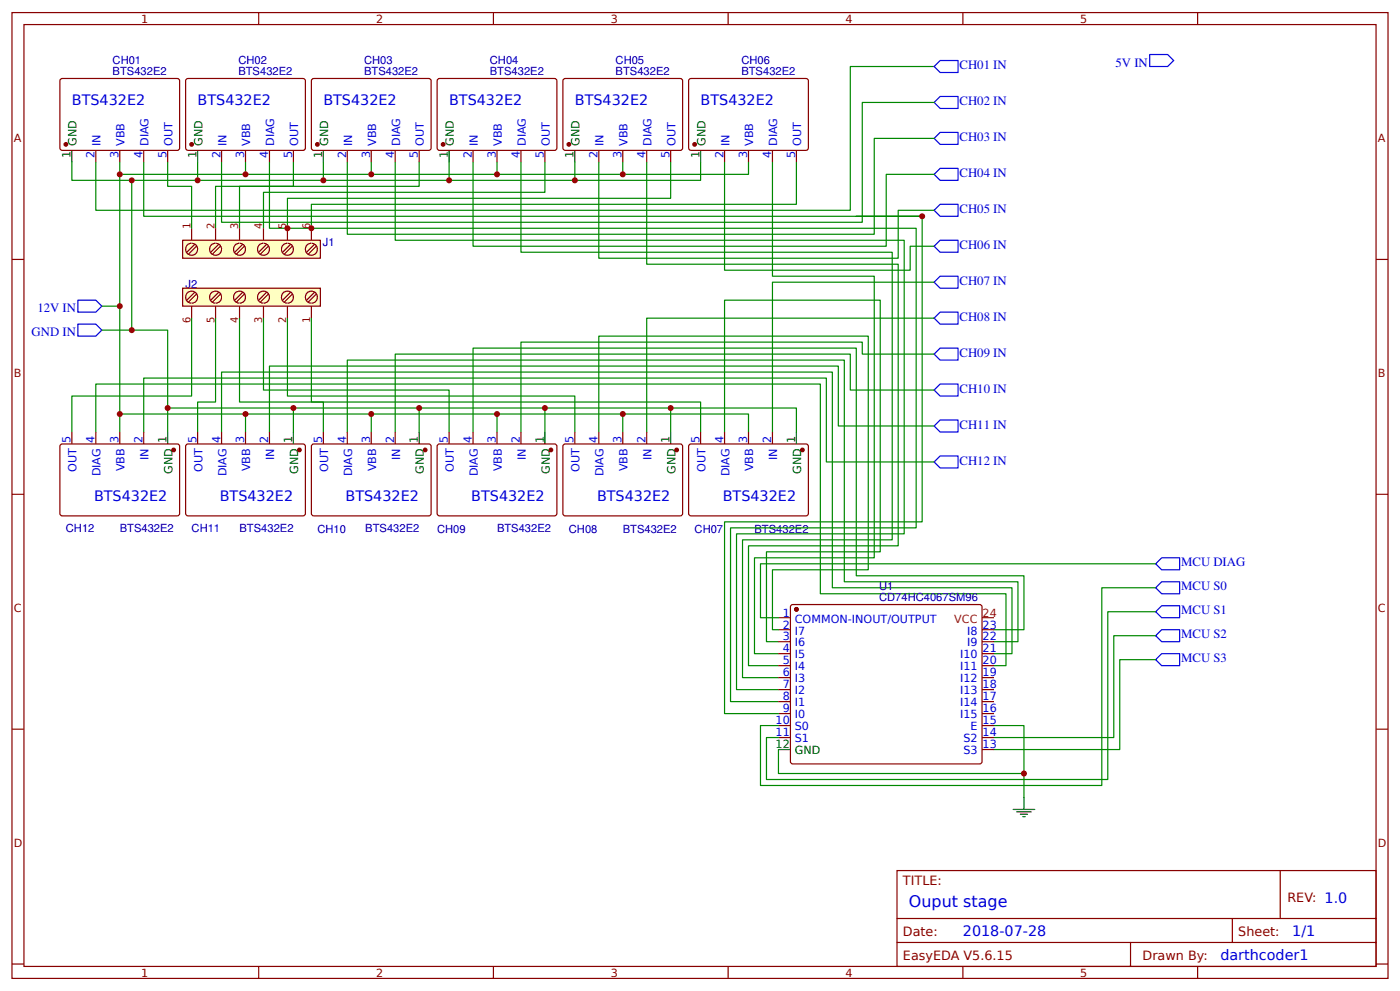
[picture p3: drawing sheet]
<svg xmlns="http://www.w3.org/2000/svg" width="309mm" height="219mm" viewBox="0 0 309 219" stroke-linecap="round" stroke-linejoin="round" font-family="sans-serif">
<g fill="none" stroke="#800" stroke-width=".26">
<path d="M2.6 2.8h304.1v213.2h-304.1zM5.3 5.4h298.7v208h-298.7zM13.5 17.4h25.9l.3 .5-.1 15-.4 .3-25.7-.1-.3-.4v-14.8zM41.3 17.4h25.9l.3 .5-.1 15-.5 .3-25.6-.1-.3-.4v-14.8zM57.1 2.8v2.6M69.1 17.4h25.9l.2 .5v15l-.5 .3-25.6-.1-.3-.4v-14.8zM96.8 17.4h26l.2 .5v15l-.5 .3-25.7-.1-.2-.4v-14.8zM109 2.8v2.6M124.6 17.4h26l.2 .5-.1 15-.4 .3-25.7-.1-.2-.4v-14.8zM152.2 17.6l.5-.3 25.6 .1 .3 .5-.1 15-.4 .3-25.7-.1-.3-.4zM160.9 2.8v2.6M212.7 2.8v2.6"/>
<path d="M264.6 2.8v2.6M21.2 33.2v2.7M26.5 33.2v2.7M31.7 33.2v2.7M37 33.2v2.7M48.9 33.2v2.7M54.2 33.2v2.7M59.5 33.2v2.7M64.8 33.2v2.7M76.7 33.2v2.7M82 33.2v2.7M87.3 33.2v2.7"/>
<path d="M92.6 33.2v2.7M104.5 33.2v2.7M109.8 33.2v2.7M115.1 33.2v2.7M120.4 33.2v2.7M132.3 33.2v2.7M137.6 33.2v2.7M142.9 33.2v2.7M148.2 33.2v2.7M160.1 33.2v2.7M165.4 33.2v2.7M170.7 33.2v2.7"/>
<path d="M175.9 33.2v2.7M2.6 57.3h2.7M304 57.3h2.7M13.5 98.1h25.9l.3 .5-.1 15-.4 .3-25.7-.1-.3-.4v-14.8zM15.9 95.4v2.6M21.2 95.4v2.6M26.5 95.4v2.6M31.7 95.4v2.6M41.3 98.1h25.9l.3 .5-.1 15-.5 .3-25.6-.1-.3-.4v-14.8zM43.7 95.4v2.6M48.9 95.4v2.6M54.2 95.4v2.6"/>
<path d="M59.5 95.4v2.6M69.1 98.1h25.9l.2 .5v15l-.5 .3-25.6-.1-.3-.4v-14.8zM71.4 95.4v2.6M76.7 95.4v2.6M82 95.4v2.6M87.3 95.4v2.6M96.8 98.1h26l.2 .5v15l-.5 .3-25.7-.1-.2-.4v-14.8zM99.2 95.4v2.6M104.5 95.4v2.6M109.8 95.4v2.6M115.1 95.4v2.6M124.6 98.1h26l.2 .5-.1 15-.4 .3-25.7-.1-.2-.4v-14.8z"/>
<path d="M127 95.4v2.6M132.3 95.4v2.6M137.6 95.4v2.6M142.9 95.4v2.6M152.4 98.1h25.9l.3 .5-.1 15-.4 .3-25.7-.1-.3-.4v-14.8zM154.8 95.4v2.6M160.1 95.4v2.6M165.4 95.4v2.6M170.7 95.4v2.6M2.6 109.1h2.7M304 109.1h2.7M2.6 161h2.7"/>
<path d="M304 161h2.7M198.2 192.2h105.8v21.2h-105.8zM282.8 192.2v10.6M2.6 212.9h2.7M57.1 213.4v2.6M109 213.4v2.6M160.9 213.4v2.6M198.2 202.8h105.8M198.2 208.1h105.8M212.7 213.4v2.6M249.8 208.1v5.3M264.6 213.4v2.6"/>
<path d="M272.3 202.8v5.3M304 212.9h2.7"/>
</g>
<g fill="#800" stroke="#800" stroke-width=".26">
<circle cx="14.6" cy="31.9" r=".4"/>
<circle cx="42.3" cy="31.9" r=".4"/>
<circle cx="70.1" cy="31.9" r=".4"/>
<circle cx="97.9" cy="31.9" r=".4"/>
<circle cx="125.7" cy="31.9" r=".4"/>
<circle cx="153.5" cy="31.9" r=".4"/>
<circle cx="121.7" cy="99.4" r=".4"/>
<circle cx="93.9" cy="99.4" r=".4"/>
<circle cx="66.1" cy="99.4" r=".4"/>
<circle cx="38.4" cy="99.4" r=".4"/>
<circle cx="177.3" cy="99.4" r=".4"/>
<circle cx="149.5" cy="99.4" r=".4"/>
</g>
<path d="M15.9 33.2v2.7M43.7 33.2v2.7M71.4 33.2v2.7M99.2 33.2v2.7M127 33.2v2.7M154.8 33.2v2.7M37 95.4v2.6M64.8 95.4v2.6M92.6 95.4v2.6M120.4 95.4v2.6M148.2 95.4v2.6M175.9 95.4v2.6" fill="none" stroke="#000" stroke-width=".26"/>
<path d="M254 12h4l1.3 1.4-1.3 1.3h-4zM17.2 66.3h4l1.3 1.3-1.3 1.3h-4zM17.2 71.6h4l1.3 1.3-1.3 1.3h-4z" fill="none" stroke="#00f" stroke-width=".26"/>
<g fill="none" stroke="#080" stroke-width=".26">
<path d="M15.9 35.9v3.9h27.8v-3.9M26.5 35.9v2.6h27.7v-2.6M26.5 38.5v29.1h-4M64.8 35.9v5.2h-17.2v9.3M71.4 35.9v3.9h-27.7M82 35.9v2.6h-27.8M92.6 35.9v5.2h-39.7v9.3M99.2 35.9v3.9h-27.8M109.8 35.9v2.6h-27.8M120.4 35.9v6.6h-62.2v7.9M127 35.9v3.9h-27.8M137.6 35.9v2.6h-27.8"/>
<path d="M148.2 35.9v7.9h-84.7v6.6M154.8 35.9v3.9h-27.8M165.4 35.9v2.6h-27.8M175.9 35.9v9.2h-107.1v5.3M26.5 67.6v23.8M54.2 91.4h-27.7v4M64.8 90.1h-27.8v5.3M82 91.4h-27.8v4M92.6 90.1h-27.8v5.3M109.8 91.4h-27.8v4M120.4 90.1h-27.8v5.3M137.6 95.4v-4h27.8v4"/>
<path d="M137.6 91.4h-27.8v4M148.2 95.4v-5.3h27.7v5.3M148.2 90.1h-27.8v5.3"/>
</g>
<path d="M40.3 53h30.5v4h-30.5z" fill="#ffffc2" stroke="#840000" stroke-width=".26"/>
<g fill="none" stroke="#840000" stroke-width=".26">
<path d="M42.3 53.7a1.32 1.32 0 0 0-1.1 2 1.32 1.32 0 0 0 2.2 .1 1.32 1.32 0 0 0-.9-2.1M42.3 50.4v2.6M43 54l-1.7 1.7M43.4 54.4l-1.7 1.7M47.6 53.7a1.32 1.32 0 0 0-1.1 2 1.32 1.32 0 0 0 2.2 .1 1.32 1.32 0 0 0-1-2.1M47.6 50.4v2.6M48.3 54l-1.7 1.7M48.7 54.4l-1.7 1.7M52.9 53.7a1.32 1.32 0 0 0-1.2 2 1.32 1.32 0 0 0 2.3 .1 1.32 1.32 0 0 0-1-2.1M52.9 50.4v2.6M53.6 54l-1.7 1.7M54 54.4l-1.7 1.7"/>
<path d="M58.2 53.7a1.32 1.32 0 0 0-1.2 2 1.32 1.32 0 0 0 2.3 .1 1.32 1.32 0 0 0-1-2.1M58.2 50.4v2.6M58.9 54l-1.8 1.7M59.3 54.4l-1.8 1.7M63.5 53.7a1.32 1.32 0 0 0-1.2 2 1.32 1.32 0 0 0 2.3 .1 1.32 1.32 0 0 0-1-2.1M63.5 50.4v2.6M64.2 54l-1.8 1.7M64.6 54.4l-1.8 1.7M68.8 53.7a1.32 1.32 0 0 0-1.2 2 1.32 1.32 0 0 0 2.3 .1 1.32 1.32 0 0 0-1-2.1M68.8 50.4v2.6M69.5 54l-1.8 1.7M69.8 54.4l-1.7 1.7"/>
</g>
<path d="M40.3 63.6h30.5v4h-30.5z" fill="#ffffc2" stroke="#840000" stroke-width=".26"/>
<g fill="none" stroke="#840000" stroke-width=".26">
<path d="M42.2 66.9a1.32 1.32 0 0 1-1-2 1.32 1.32 0 0 1 2.3 .1 1.32 1.32 0 0 1-1.2 1.9M42.3 67.6v2.6M43 64.6l-1.7 1.7M43.4 65l-1.7 1.7M47.5 66.9a1.32 1.32 0 0 1-1-2 1.32 1.32 0 0 1 2.3 .1 1.32 1.32 0 0 1-1.2 1.9M47.6 67.6v2.6M48.3 64.6l-1.7 1.7M48.7 65l-1.7 1.7M52.8 66.9a1.32 1.32 0 0 1-1-2 1.32 1.32 0 0 1 2.3 .1 1.32 1.32 0 0 1-1.2 1.9M52.9 67.6v2.6M53.6 64.6l-1.7 1.7M54 65l-1.7 1.7"/>
<path d="M58.1 66.9a1.32 1.32 0 0 1-1-2 1.32 1.32 0 0 1 2.3 .1 1.32 1.32 0 0 1-1.2 1.9M58.2 67.6v2.6M58.9 64.6l-1.8 1.7M59.3 65l-1.8 1.7M63.4 66.9a1.32 1.32 0 0 1-1-2 1.32 1.32 0 0 1 2.3 .1 1.32 1.32 0 0 1-1.2 1.9M63.5 67.6v2.6M64.2 64.6l-1.8 1.7M64.6 65l-1.8 1.7M68.7 66.9a1.32 1.32 0 0 1-1-2 1.32 1.32 0 0 1 2.3 .1 1.32 1.32 0 0 1-1.2 1.9M68.8 67.6v2.6M69.5 64.6l-1.8 1.7M69.8 65l-1.7 1.7"/>
</g>
<g fill="none" stroke="#080" stroke-width=".26">
<path d="M206.4 14.7h-18.5v31.7h-166.7v-10.5M29.1 39.8v33.1M31.7 35.9v11.9h172h-14.5M37 35.9v5.2h5.3v9.3M59.5 35.9v14.5h142.9v66.1h-41v38.4h10.6M87.3 35.9v17.1h112.5v64.9h-37.1v34.4h9.3M104.5 35.9v18.5h91.3v-15.9h10.6M115.1 35.9v19.8h82v63.5h-33.1v30.4h8M132.3 35.9v21.1h66.1v-10.6h8M142.9 35.9v22.4h55.5v62.2h-33v26.5h6.6M160.1 35.9v23.8h41v-5.3h5.3M170.7 35.9v25.1h22.4v62.2h-26.4v21.1h5.3"/>
<path d="M206.4 22.6h-15.9v26.5h-141.6v-13.2M206.4 30.6h-13.3v21.1h-116.4v-15.8M203.7 47.8v67.4h-43.6v42.4h11.9M22.5 72.9h14.5v17.2M42.3 70.2v17.2h-26.4v8M47.6 70.2v18.6h-3.9v6.6M52.9 70.2v18.6h18.5v6.6M58.2 70.2v15.9h41v9.3M63.5 70.2v17.2h63.5v8M68.8 70.2v18.6h86v6.6M206.4 62.3h-35.7v33.1M206.4 78.2h-15.9v-2.7h-75.4v19.9"/>
<path d="M206.4 70.2h-63.5v25.2M21.2 95.4v-10.6h160v46.3h41v15.9h-2.6M31.7 95.4v-11.9h150.9v18.5h23.8M48.9 95.4v-13.2h135v47.6h39.7v14.5h-4M76.7 95.4v-15.9h109.8v49h38.4v13.2h-5.3M104.5 95.4v-18.5h84.7v50.2h37v11.9h-6.6M132.3 95.4v-21.2h59.5v51.6h-21.1v13.2h1.3M160.1 95.4v-29.1h34.4v55.5h-25.2v19.9h2.7M206.4 94.1h-21.2v-13.3h-125.7v14.6M206.4 86.1h-18.5v-7.9h-100.6v17.2M255.3 124.5h-87.3v11.9h4M255.3 129.8h-11.9v43.6h-75.4v-13.2h4"/>
<path d="M255.3 135.1h-10.6v37h-75.4v-9.2h2.7M255.3 140.4h-9.2v22.5h-26.5M255.3 145.7h-7.9v19.8h-27.8M172 165.5v5.3h54.2M219.6 160.2h6.6v15.9"/>
</g>
<g fill="none" stroke="#00f" stroke-width=".26">
<path d="M206.4 14.7l1.3-1.3h4v2.6h-4zM206.4 22.6l1.3-1.3h4v2.6h-4zM206.4 30.6l1.3-1.4h4v2.7h-4zM206.4 38.5l1.3-1.3h4v2.6h-4zM206.4 46.4l1.3-1.3h4v2.7h-4zM206.4 54.4l1.3-1.4h4v2.7h-4zM206.4 62.3l1.3-1.3h4v2.6h-4zM206.4 70.2l1.3-1.3h4v2.7h-4zM206.4 78.2l1.3-1.3h4v2.6h-4zM206.4 86.1l1.3-1.3h4v2.6h-4zM206.4 94.1l1.3-1.4h4v2.7h-4zM206.4 102l1.3-1.3h4v2.6h-4z"/>
<path d="M255.3 124.5l1.3-1.3h4v2.6h-4zM255.3 129.8l1.3-1.3h4v2.6h-4zM255.3 135.1l1.3-1.4h4v2.7h-4zM256.6 139h4v2.7h-4l-1.3-1.3zM255.3 145.7l1.3-1.4h4v2.7h-4z"/>
</g>
<circle cx="175.9" cy="134.5" r=".4" fill="#800" stroke="#800" stroke-width=".26"/>
<g fill="none" stroke="#800" stroke-width=".26">
<path d="M172 136.4h2.6M172 139h2.6M174.7 133.7l.5-.2 41.5 .1 .3 .4-.1 34.4-.5 .3-41.5-.1-.3-.5zM217 139h2.6M172 141.7h2.6M172 144.3h2.6M172 147h2.6M172 149.6h2.6M172 152.3h2.6M172 154.9h2.6M172 157.6h2.6M217 141.7h2.6"/>
<path d="M217 144.3h2.6M217 147h2.6M217 149.6h2.6M217 152.3h2.6M217 154.9h2.6M217 157.6h2.6M172 160.2h2.6M172 162.9h2.6M217 160.2h2.6M217 162.9h2.6M217 165.5h2.6"/>
</g>
<path d="M172 165.5h2.6M223.8 178.7h4.8M224.6 179.3h3.2M225.4 179.8h1.6M226.2 176.1v2.6M226 180.3h.5" fill="none" stroke="#000" stroke-width=".26"/>
<path d="M217 136.4h2.6" fill="none" stroke="#f00" stroke-width=".26"/>
<g fill="#c00">
<circle cx="226.2" cy="170.8" r=".66"/>
<circle cx="148.2" cy="90.1" r=".66"/>
<circle cx="68.8" cy="50.4" r=".66"/>
<circle cx="63.5" cy="50.4" r=".66"/>
<circle cx="29.1" cy="39.8" r=".66"/>
<circle cx="29.1" cy="72.9" r=".66"/>
<circle cx="26.5" cy="91.4" r=".66"/>
<circle cx="26.5" cy="67.6" r=".66"/>
<circle cx="99.2" cy="39.8" r=".66"/>
<circle cx="43.7" cy="39.8" r=".66"/>
<circle cx="92.6" cy="90.1" r=".66"/>
<circle cx="82" cy="91.4" r=".66"/>
<circle cx="137.6" cy="91.4" r=".66"/>
<circle cx="109.8" cy="38.5" r=".66"/>
<circle cx="54.2" cy="38.5" r=".66"/>
<circle cx="82" cy="38.5" r=".66"/>
<circle cx="137.6" cy="38.5" r=".66"/>
<circle cx="109.8" cy="91.4" r=".66"/>
<circle cx="54.2" cy="91.4" r=".66"/>
<circle cx="120.4" cy="90.1" r=".66"/>
<circle cx="64.8" cy="90.1" r=".66"/>
<circle cx="71.4" cy="39.8" r=".66"/>
<circle cx="127" cy="39.8" r=".66"/>
<circle cx="26.5" cy="38.5" r=".66"/>
<circle cx="37" cy="90.1" r=".66"/>
<circle cx="203.7" cy="47.8" r=".66"/>
</g>
<text font-size="3.5" fill="#00f" x="200.8" y="200.2">Ouput stage</text>
<g font-size="3.2" fill="#00f">
<text x="15.9" y="23.2">BTS432E2</text>
<text x="43.7" y="23.2">BTS432E2</text>
<text x="71.4" y="23.2">BTS432E2</text>
<text x="99.2" y="23.2">BTS432E2</text>
<text x="127" y="23.2">BTS432E2</text>
<text x="154.8" y="23.2">BTS432E2</text>
<text x="20.8" y="110.5">BTS432E2</text>
<text x="48.6" y="110.5">BTS432E2</text>
<text x="76.3" y="110.5">BTS432E2</text>
<text x="104.1" y="110.5">BTS432E2</text>
<text x="131.9" y="110.5">BTS432E2</text>
<text x="159.7" y="110.5">BTS432E2</text>
<text x="212.7" y="206.8">2018-07-28</text>
<text x="285.5" y="206.8">1/1</text>
<text x="269.6" y="212.1">darthcoder1</text>
</g>
<g font-size="2.8" fill="#00f">
<text x="212" y="15.3">CH01 IN</text>
<text x="246.5" y="14.7">5V IN</text>
<text x="212" y="23.2">CH02 IN</text>
<text x="212" y="31.1">CH03 IN</text>
<text x="212" y="39.1">CH04 IN</text>
<text x="212" y="47">CH05 IN</text>
<text x="212" y="54.9">CH06 IN</text>
<text x="212" y="62.9">CH07 IN</text>
<text x="8.3" y="68.9">12V IN</text>
<text x="212" y="70.8">CH08 IN</text>
<text x="7" y="74.2">GND IN</text>
<text x="212" y="78.8">CH09 IN</text>
<text x="212" y="86.7">CH10 IN</text>
<text x="212" y="94.6">CH11 IN</text>
<text x="212" y="102.6">CH12 IN</text>
<text x="260.9" y="125">MCU DIAG</text>
<text x="260.9" y="130.3">MCU S0</text>
<text x="260.9" y="135.6">MCU S1</text>
<text x="260.9" y="140.9">MCU S2</text>
<text x="260.9" y="146.2">MCU S3</text>
</g>
<g font-size="2.8" fill="#800">
<text x="199.5" y="195.4">TITLE:</text>
<text x="284.4" y="199.1">REV: 1.0</text>
<text x="199.5" y="206.8">Date:</text>
<text x="273.6" y="206.8">Sheet:</text>
<text x="199.5" y="212.1">EasyEDA V5.6.15</text>
<text x="252.4" y="212.1">Drawn By:</text>
</g>
<g font-size="2.5" fill="#800">
<text x="31.2" y="5">1</text>
<text x="83.1" y="5">2</text>
<text x="134.9" y="5">3</text>
<text x="186.8" y="5">4</text>
<text x="238.7" y="5">5</text>
<text x="3" y="31.4">A</text>
<text x="304.4" y="31.4">A</text>
<text x="3" y="83.2">B</text>
<text x="304.4" y="83.2">B</text>
<text x="3" y="135.1">C</text>
<text x="304.4" y="135.1">C</text>
<text x="3" y="186.9">D</text>
<text x="304.4" y="186.9">D</text>
<text x="31.2" y="215.6">1</text>
<text x="83.1" y="215.6">2</text>
<text x="134.9" y="215.6">3</text>
<text x="186.8" y="215.6">4</text>
<text x="238.7" y="215.6">5</text>
</g>
<g font-size="2.5" fill="#000080">
<text x="24.9" y="16.5">BTS432E2</text>
<text x="24.9" y="14.1">CH01</text>
<text x="52.7" y="16.5">BTS432E2</text>
<text x="52.7" y="14.1">CH02</text>
<text x="80.4" y="16.5">BTS432E2</text>
<text x="80.4" y="14.1">CH03</text>
<text x="108.2" y="16.5">BTS432E2</text>
<text x="108.2" y="14.1">CH04</text>
<text x="136" y="16.5">BTS432E2</text>
<text x="136" y="14.1">CH05</text>
<text x="163.8" y="16.5">BTS432E2</text>
<text x="163.8" y="14.1">CH06</text>
<text x="71.3" y="54.3">J1</text>
<text x="41" y="63.5">J2</text>
<text x="14.6" y="117.5">CH12</text>
<text x="26.5" y="117.5">BTS432E2</text>
<text x="42.3" y="117.5">CH11</text>
<text x="52.9" y="117.5">BTS432E2</text>
<text x="70.1" y="117.7">CH10</text>
<text x="80.7" y="117.5">BTS432E2</text>
<text x="96.6" y="117.7">CH09</text>
<text x="109.8" y="117.5">BTS432E2</text>
<text x="125.7" y="117.7">CH08</text>
<text x="137.6" y="117.7">BTS432E2</text>
<text x="153.5" y="117.7">CH07</text>
<text x="166.7" y="117.7">BTS432E2</text>
<text x="194.2" y="130.3">U1</text>
<text x="194.2" y="132.7">CD74HC4067SM96</text>
</g>
<g font-size="2.5">
<text x="15.6" y="34.9" transform="rotate(-90 15.6 34.9)">1</text>
<text x="16.9" y="32.2" transform="rotate(-90 16.9 32.2)">GND</text>
<text x="43.4" y="34.9" transform="rotate(-90 43.4 34.9)">1</text>
<text x="44.7" y="32.2" transform="rotate(-90 44.7 32.2)">GND</text>
<text x="71.2" y="34.9" transform="rotate(-90 71.2 34.9)">1</text>
<text x="72.5" y="32.2" transform="rotate(-90 72.5 32.2)">GND</text>
<text x="99" y="34.9" transform="rotate(-90 99 34.9)">1</text>
<text x="100.3" y="32.2" transform="rotate(-90 100.3 32.2)">GND</text>
<text x="126.7" y="34.9" transform="rotate(-90 126.7 34.9)">1</text>
<text x="128.1" y="32.2" transform="rotate(-90 128.1 32.2)">GND</text>
<text x="154.5" y="34.9" transform="rotate(-90 154.5 34.9)">1</text>
<text x="155.8" y="32.2" transform="rotate(-90 155.8 32.2)">GND</text>
<text x="36.8" y="97.9" transform="rotate(-90 36.8 97.9)">1</text>
<text x="64.6" y="97.9" transform="rotate(-90 64.6 97.9)">1</text>
<text x="92.3" y="97.9" transform="rotate(-90 92.3 97.9)">1</text>
<text x="120.1" y="97.9" transform="rotate(-90 120.1 97.9)">1</text>
<text x="147.9" y="97.9" transform="rotate(-90 147.9 97.9)">1</text>
<text x="175.7" y="97.9" transform="rotate(-90 175.7 97.9)">1</text>
<text x="38.1" y="104.7" transform="rotate(-90 38.1 104.7)">GND</text>
<text x="65.9" y="104.7" transform="rotate(-90 65.9 104.7)">GND</text>
<text x="93.7" y="104.7" transform="rotate(-90 93.7 104.7)">GND</text>
<text x="121.4" y="104.7" transform="rotate(-90 121.4 104.7)">GND</text>
<text x="149.2" y="104.7" transform="rotate(-90 149.2 104.7)">GND</text>
<text x="177" y="104.7" transform="rotate(-90 177 104.7)">GND</text>
<text x="171.3" y="165.2">12</text>
<text x="175.6" y="166.6">GND</text>
</g>
<g font-size="2.5" fill="#00f">
<text x="20.9" y="34.9" transform="rotate(-90 20.9 34.9)">2</text>
<text x="22.2" y="32.2" transform="rotate(-90 22.2 32.2)">IN</text>
<text x="26.2" y="34.9" transform="rotate(-90 26.2 34.9)">3</text>
<text x="27.5" y="32.2" transform="rotate(-90 27.5 32.2)">VBB</text>
<text x="31.5" y="34.9" transform="rotate(-90 31.5 34.9)">4</text>
<text x="32.8" y="32.2" transform="rotate(-90 32.8 32.2)">DIAG</text>
<text x="36.8" y="34.9" transform="rotate(-90 36.8 34.9)">5</text>
<text x="38.1" y="32.2" transform="rotate(-90 38.1 32.2)">OUT</text>
<text x="48.7" y="34.9" transform="rotate(-90 48.7 34.9)">2</text>
<text x="50" y="32.2" transform="rotate(-90 50 32.2)">IN</text>
<text x="54" y="34.9" transform="rotate(-90 54 34.9)">3</text>
<text x="55.3" y="32.2" transform="rotate(-90 55.3 32.2)">VBB</text>
<text x="59.3" y="34.9" transform="rotate(-90 59.3 34.9)">4</text>
<text x="60.6" y="32.2" transform="rotate(-90 60.6 32.2)">DIAG</text>
<text x="64.6" y="34.9" transform="rotate(-90 64.6 34.9)">5</text>
<text x="65.9" y="32.2" transform="rotate(-90 65.9 32.2)">OUT</text>
<text x="76.5" y="34.9" transform="rotate(-90 76.5 34.9)">2</text>
<text x="77.8" y="32.2" transform="rotate(-90 77.8 32.2)">IN</text>
<text x="81.8" y="34.9" transform="rotate(-90 81.8 34.9)">3</text>
<text x="83.1" y="32.2" transform="rotate(-90 83.1 32.2)">VBB</text>
<text x="87" y="34.9" transform="rotate(-90 87 34.9)">4</text>
<text x="88.4" y="32.2" transform="rotate(-90 88.4 32.2)">DIAG</text>
<text x="92.3" y="34.9" transform="rotate(-90 92.3 34.9)">5</text>
<text x="93.7" y="32.2" transform="rotate(-90 93.7 32.2)">OUT</text>
<text x="104.2" y="34.9" transform="rotate(-90 104.2 34.9)">2</text>
<text x="105.6" y="32.2" transform="rotate(-90 105.6 32.2)">IN</text>
<text x="109.5" y="34.9" transform="rotate(-90 109.5 34.9)">3</text>
<text x="110.9" y="32.2" transform="rotate(-90 110.9 32.2)">VBB</text>
<text x="114.8" y="34.9" transform="rotate(-90 114.8 34.9)">4</text>
<text x="116.2" y="32.2" transform="rotate(-90 116.2 32.2)">DIAG</text>
<text x="120.1" y="34.9" transform="rotate(-90 120.1 34.9)">5</text>
<text x="121.4" y="32.2" transform="rotate(-90 121.4 32.2)">OUT</text>
<text x="132" y="34.9" transform="rotate(-90 132 34.9)">2</text>
<text x="133.3" y="32.2" transform="rotate(-90 133.3 32.2)">IN</text>
<text x="137.3" y="34.9" transform="rotate(-90 137.3 34.9)">3</text>
<text x="138.6" y="32.2" transform="rotate(-90 138.6 32.2)">VBB</text>
<text x="142.6" y="34.9" transform="rotate(-90 142.6 34.9)">4</text>
<text x="143.9" y="32.2" transform="rotate(-90 143.9 32.2)">DIAG</text>
<text x="147.9" y="34.9" transform="rotate(-90 147.9 34.9)">5</text>
<text x="149.2" y="32.2" transform="rotate(-90 149.2 32.2)">OUT</text>
<text x="159.8" y="34.9" transform="rotate(-90 159.8 34.9)">2</text>
<text x="161.1" y="32.2" transform="rotate(-90 161.1 32.2)">IN</text>
<text x="165.1" y="34.9" transform="rotate(-90 165.1 34.9)">3</text>
<text x="166.4" y="32.2" transform="rotate(-90 166.4 32.2)">VBB</text>
<text x="170.4" y="34.9" transform="rotate(-90 170.4 34.9)">4</text>
<text x="171.7" y="32.2" transform="rotate(-90 171.7 32.2)">DIAG</text>
<text x="175.7" y="34.9" transform="rotate(-90 175.7 34.9)">5</text>
<text x="177" y="32.2" transform="rotate(-90 177 32.2)">OUT</text>
<text x="15.6" y="97.9" transform="rotate(-90 15.6 97.9)">5</text>
<text x="20.9" y="97.9" transform="rotate(-90 20.9 97.9)">4</text>
<text x="26.2" y="97.9" transform="rotate(-90 26.2 97.9)">3</text>
<text x="31.5" y="97.9" transform="rotate(-90 31.5 97.9)">2</text>
<text x="32.8" y="101.6" transform="rotate(-90 32.8 101.6)">IN</text>
<text x="43.4" y="97.9" transform="rotate(-90 43.4 97.9)">5</text>
<text x="48.7" y="97.9" transform="rotate(-90 48.7 97.9)">4</text>
<text x="54" y="97.9" transform="rotate(-90 54 97.9)">3</text>
<text x="59.3" y="97.9" transform="rotate(-90 59.3 97.9)">2</text>
<text x="60.6" y="101.6" transform="rotate(-90 60.6 101.6)">IN</text>
<text x="71.2" y="97.9" transform="rotate(-90 71.2 97.9)">5</text>
<text x="76.5" y="97.9" transform="rotate(-90 76.5 97.9)">4</text>
<text x="81.8" y="97.9" transform="rotate(-90 81.8 97.9)">3</text>
<text x="87" y="97.9" transform="rotate(-90 87 97.9)">2</text>
<text x="88.4" y="101.6" transform="rotate(-90 88.4 101.6)">IN</text>
<text x="99" y="97.9" transform="rotate(-90 99 97.9)">5</text>
<text x="104.2" y="97.9" transform="rotate(-90 104.2 97.9)">4</text>
<text x="109.5" y="97.9" transform="rotate(-90 109.5 97.9)">3</text>
<text x="114.8" y="97.9" transform="rotate(-90 114.8 97.9)">2</text>
<text x="116.2" y="101.6" transform="rotate(-90 116.2 101.6)">IN</text>
<text x="126.7" y="97.9" transform="rotate(-90 126.7 97.9)">5</text>
<text x="132" y="97.9" transform="rotate(-90 132 97.9)">4</text>
<text x="137.3" y="97.9" transform="rotate(-90 137.3 97.9)">3</text>
<text x="142.6" y="97.9" transform="rotate(-90 142.6 97.9)">2</text>
<text x="143.9" y="101.6" transform="rotate(-90 143.9 101.6)">IN</text>
<text x="154.5" y="97.9" transform="rotate(-90 154.5 97.9)">5</text>
<text x="159.8" y="97.9" transform="rotate(-90 159.8 97.9)">4</text>
<text x="165.1" y="97.9" transform="rotate(-90 165.1 97.9)">3</text>
<text x="170.4" y="97.9" transform="rotate(-90 170.4 97.9)">2</text>
<text x="171.7" y="101.6" transform="rotate(-90 171.7 101.6)">IN</text>
<text x="16.9" y="104.3" transform="rotate(-90 16.9 104.3)">OUT</text>
<text x="22.2" y="105.2" transform="rotate(-90 22.2 105.2)">DIAG</text>
<text x="27.5" y="104.1" transform="rotate(-90 27.5 104.1)">VBB</text>
<text x="44.7" y="104.3" transform="rotate(-90 44.7 104.3)">OUT</text>
<text x="50" y="105.2" transform="rotate(-90 50 105.2)">DIAG</text>
<text x="55.3" y="104.1" transform="rotate(-90 55.3 104.1)">VBB</text>
<text x="72.5" y="104.3" transform="rotate(-90 72.5 104.3)">OUT</text>
<text x="77.8" y="105.2" transform="rotate(-90 77.8 105.2)">DIAG</text>
<text x="83.1" y="104.1" transform="rotate(-90 83.1 104.1)">VBB</text>
<text x="100.3" y="104.3" transform="rotate(-90 100.3 104.3)">OUT</text>
<text x="105.6" y="105.2" transform="rotate(-90 105.6 105.2)">DIAG</text>
<text x="110.9" y="104.1" transform="rotate(-90 110.9 104.1)">VBB</text>
<text x="128.1" y="104.3" transform="rotate(-90 128.1 104.3)">OUT</text>
<text x="133.3" y="105.2" transform="rotate(-90 133.3 105.2)">DIAG</text>
<text x="138.6" y="104.1" transform="rotate(-90 138.6 104.1)">VBB</text>
<text x="155.8" y="104.3" transform="rotate(-90 155.8 104.3)">OUT</text>
<text x="161.1" y="105.2" transform="rotate(-90 161.1 105.2)">DIAG</text>
<text x="166.4" y="104.1" transform="rotate(-90 166.4 104.1)">VBB</text>
<text x="172.9" y="136.1">1</text>
<text x="175.6" y="137.5">COMMON-INOUT/OUTPUT</text>
<text x="172.9" y="138.8">2</text>
<text x="172.9" y="141.4">3</text>
<text x="175.6" y="140.1">I7</text>
<text x="175.6" y="142.7">I6</text>
<text x="213.7" y="142.7">I9</text>
<text x="213.7" y="140.1">I8</text>
<text x="217.1" y="141.4">22</text>
<text x="217.1" y="138.8">23</text>
<text x="172.9" y="144.1">4</text>
<text x="172.9" y="146.7">5</text>
<text x="172.9" y="149.4">6</text>
<text x="175.6" y="145.4">I5</text>
<text x="175.6" y="148">I4</text>
<text x="212.1" y="148">I11</text>
<text x="212.1" y="145.4">I10</text>
<text x="217.1" y="149.4">19</text>
<text x="217.1" y="146.7">20</text>
<text x="217.1" y="144.1">21</text>
<text x="172.9" y="152">7</text>
<text x="172.9" y="154.6">8</text>
<text x="175.6" y="150.7">I3</text>
<text x="175.6" y="153.3">I2</text>
<text x="175.6" y="156">I1</text>
<text x="212.1" y="156">I14</text>
<text x="212.1" y="153.3">I13</text>
<text x="212.1" y="150.7">I12</text>
<text x="217.1" y="154.6">17</text>
<text x="217.1" y="152">18</text>
<text x="171.3" y="159.9">10</text>
<text x="172.9" y="157.3">9</text>
<text x="175.6" y="158.6">I0</text>
<text x="175.6" y="161.3">S0</text>
<text x="212.1" y="158.6">I15</text>
<text x="214.4" y="161.3">E</text>
<text x="217.1" y="159.9">15</text>
<text x="217.1" y="157.3">16</text>
<text x="171.3" y="162.6">11</text>
<text x="175.6" y="163.9">S1</text>
<text x="212.8" y="166.6">S3</text>
<text x="212.8" y="163.9">S2</text>
<text x="217.1" y="165.2">13</text>
<text x="217.1" y="162.6">14</text>
</g>
<g font-size="2.5" fill="#f00">
<text x="210.8" y="137.5">VCC</text>
<text x="217.1" y="136.1">24</text>
</g>
<g font-size="2.3" fill="#840000">
<text x="42.1" y="50.7" transform="rotate(-90 42.1 50.7)">1</text>
<text x="47.4" y="50.7" transform="rotate(-90 47.4 50.7)">2</text>
<text x="52.7" y="50.7" transform="rotate(-90 52.7 50.7)">3</text>
<text x="57.9" y="50.7" transform="rotate(-90 57.9 50.7)">4</text>
<text x="63.2" y="50.7" transform="rotate(-90 63.2 50.7)">5</text>
<text x="68.5" y="50.7" transform="rotate(-90 68.5 50.7)">6</text>
<text x="42.1" y="71.4" transform="rotate(-90 42.1 71.4)">6</text>
<text x="47.4" y="71.4" transform="rotate(-90 47.4 71.4)">5</text>
<text x="52.7" y="71.4" transform="rotate(-90 52.7 71.4)">4</text>
<text x="57.9" y="71.4" transform="rotate(-90 57.9 71.4)">3</text>
<text x="63.2" y="71.4" transform="rotate(-90 63.2 71.4)">2</text>
<text x="68.5" y="71.4" transform="rotate(-90 68.5 71.4)">1</text>
</g>
</svg>
